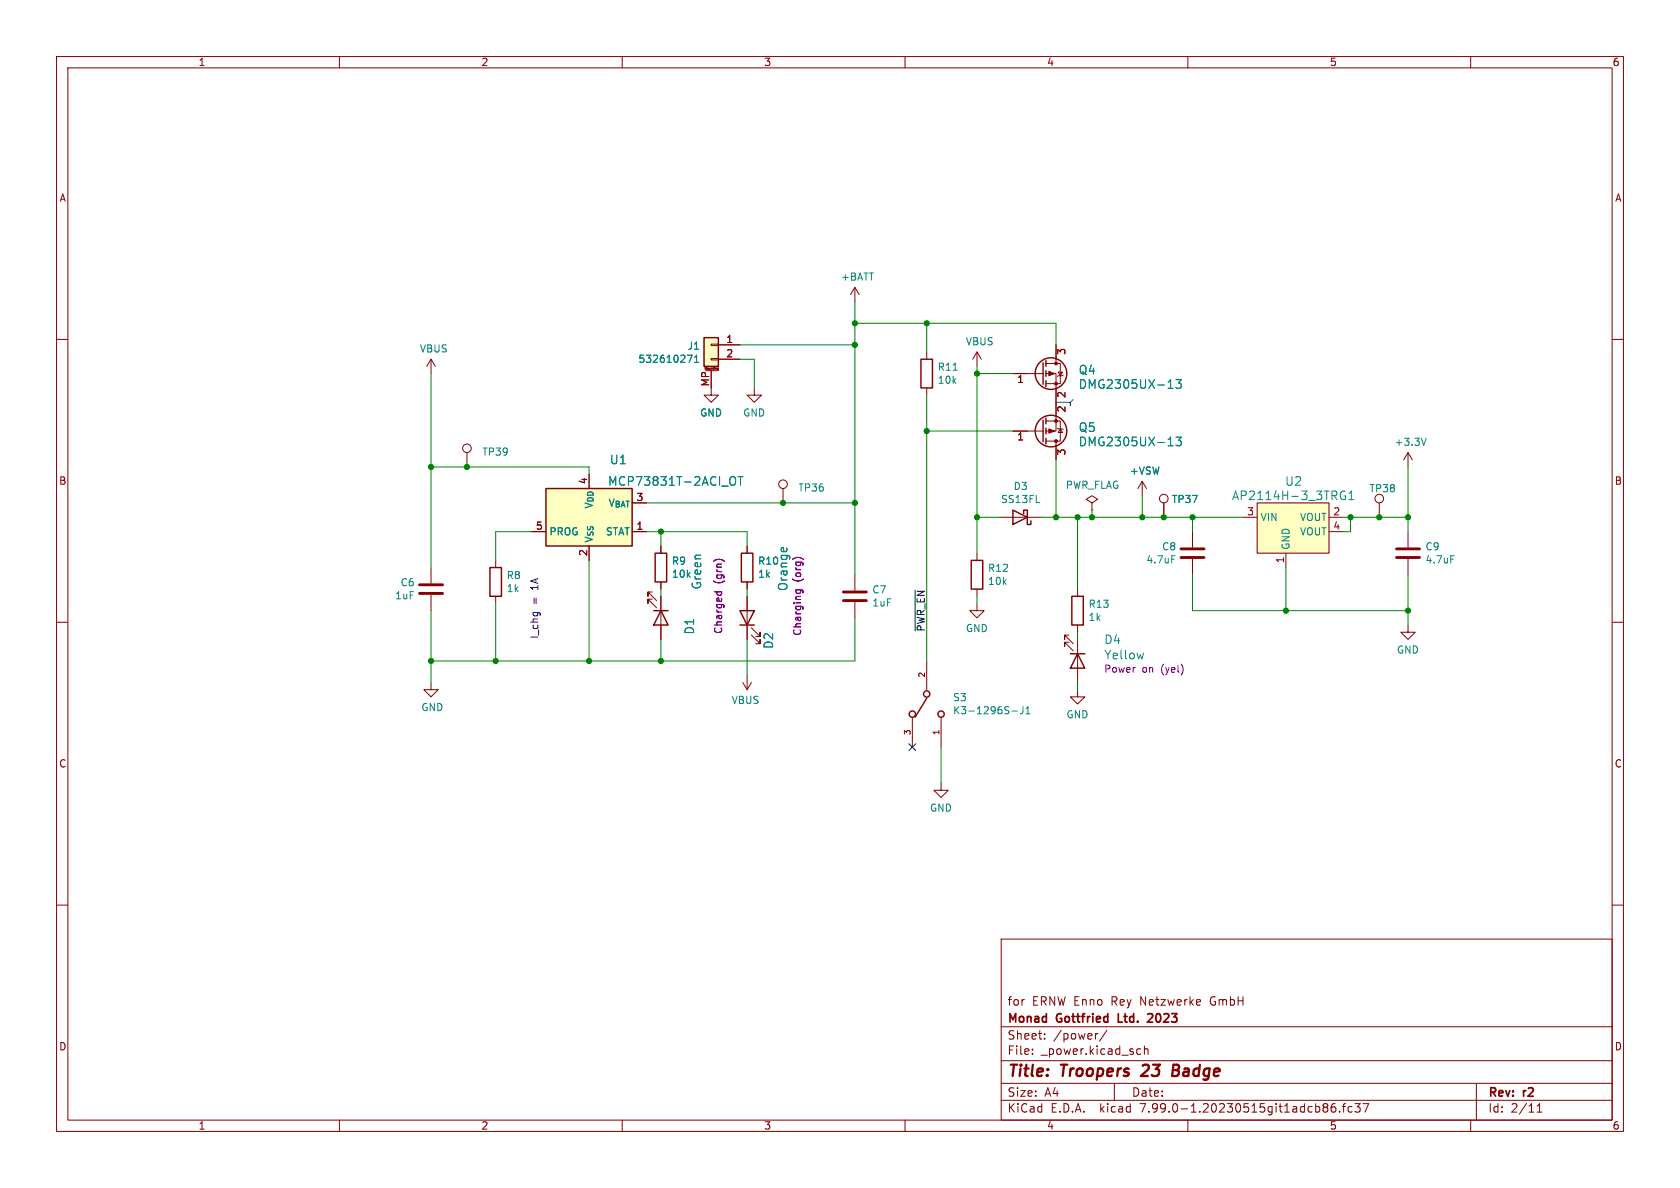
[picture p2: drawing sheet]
<svg xmlns="http://www.w3.org/2000/svg" width="297mm" height="210mm" viewBox="0 0 297 210" stroke-linecap="round" stroke-linejoin="round" font-family="sans-serif">
<g fill="none" stroke="#840000" stroke-width=".18">
<path d="M10 10h277v190h-277zM12 12h273v186h-273zM60 10v2M110 10v2M160 10v2M210 10v2M260 10v2M10 60h2M151.1 50.8v2.5M151.1 50.8l-.7 1.3M151.1 50.8l.8 1.3M285 60h2"/>
<path d="M76.2 63.5v2.5M76.2 63.5l-.8 1.3M76.2 63.5l.8 1.3M124.6 65.3v-.4l.2 .3 .1-.3v.4M124.7 65.5h2M125.7 63.4h1.3v.2h-1.3zM125.7 60.8h1.3v.3h-1.3zM125.7 65.5v4.4h-1.2l1.2 1.2 1.3-1.2h-1.3M126.1 64.9v.4M126.3 65h.1M126.6 65.1h.1M126.7 65.1h.1"/>
<path d="M126.7 65.1v.2M126.9 65.3h.1M127 61h3.8M127 63.5h3.8M127 65.1v.3h-.1M127 65.3h-.1M127 65.1h-.1v.2M133.3 68.6v1.3h-1.2l1.2 1.2 1.3-1.2h-1.3M163.8 62.2v1.3M163.8 68.6v1.3M172.7 62.2v2.6M172.7 62.2l-.7 1.3"/>
<path d="M172.7 62.2l.8 1.3M179.1 66h5.3M179.1 76.2h5.3M184.9 66h1.8v10.2h-1.8M184.9 64.3h2.6v3.5h-2.6M184.9 74.4h2.6v3.6h-2.6M186.7 61v3.3M186.7 78v3.3M186.9 75.7l.2 .1h.7l.2 .1M187.1 65.8h.7l-.3 .6zM187.5 75.8l.3 .7h-.7zM188 66.3l-.2 .1h-.7l-.2 .1"/>
<path d="M82.5 80v2.6M87.6 99.1v1.2M94 94h2.5M104.1 96.5v2.6M111.8 94h2.5M116.8 96.5v1.3M132.1 96.5v1.3M138.4 86.4v2.5M172.7 97.8v1.3M176.5 91.4h7.6M193 88.9l1.1-.6-1.1-.7-1 .7 1 .6v1.3M193 90.2h.1"/>
<path d="M201.9 85.1l-.7 1.3M201.9 85.1v2.5M201.9 85.1l.8 1.3M205.7 88.9v2.5M210.8 94v2.8M210.8 98.8v2.8M219.7 91.4h2.5M222.2 88.9h12.7v8.9h-12.7zM227.3 97.8v2.5M234.9 91.4h2.6M234.9 94h2.6M243.8 88.9v2.5"/>
<path d="M248.9 80v2.6M248.9 94v2.8M248.9 98.8v2.8M248.9 80l-.7 1.3M248.9 80l.8 1.3M10 110h2M76.2 100.3v2.8M76.2 105.2v2.8M87.6 105.4v1.3M115.3 104.6h-.7v.8v-.8l1.5 1.6M115.3 105.9h-.7v.8v-.8l1.5 1.5M116.8 102.9v1.2"/>
<path d="M116.8 105.4v7.6M132.1 102.9v1.2M132.1 105.4v7.6M132.1 119.4v2.5M132.8 112.3l1.6 1.5v-.8v.8h-.8M132.8 111l1.6 1.5v-.7v.7h-.8M151.1 101.6v2.8M151.1 106.4v2.8M163.8 116.8v5.1M172.7 106.7v1.3h-1.3l1.3 1.2 1.3-1.2h-1.3M172.7 104.1v1.3M189 112.3h-.8v.7v-.7l1.5 1.5"/>
<path d="M189 113.5h-.8v.8v-.8l1.5 1.6M190.5 104.1v1.3M190.5 110.5v1.3M190.5 113v7.7M248.9 110.5v1.3h-1.3l1.3 1.2 1.3-1.2h-1.3M285 110h2M76.2 120.7v1.2h1.3l-1.3 1.3-1.3-1.3h1.3M131.3 120.7l.8 1.2M132.8 120.7l-.7 1.2M161.3 127v5.1M166.4 138.4v1.3h-1.3l1.3 1.3 1.2-1.3h-1.2M166.4 127v5.1"/>
<path d="M190.5 121.9v1.3h-1.3l1.3 1.3 1.3-1.3h-1.3M10 160h2M285 160h2M177 166h108v32h-108zM212 176.7l.2 .4-.7 .1M212.2 177.6l-.2 .1M60 198v2M110 198v2M160 198v2M177 194.5h108M177 191.5h108M177 187.5h108"/>
<path d="M177 181.5h108M182.5 186.3v.1M182.5 185.5v.1M184.7 183.6v.1M184.7 182.8v.1M194.1 182.7l-.4 .1M195.7 182.1l-1.3 2M197 191.5v3M201.2 185.4l.5 .1M201.7 186.3l-.5 .1M202.3 185.5l.2-.1 .4 .1 .1 .9M202.3 184.9v1.5"/>
<path d="M210 198v2M234.5 195.1l.2 .3-.2 .3 .2 .2v.4l-.2 .3M236 195.1a.59 .59 0 0 0-.7 .6v.6l.2 .2 .4 .1 .2-.1 .1-.5-.2-.3h-.4l-.3 .3M236.8 196.5v.1M237.3 195.6h.6M237.9 195.1l-.4 .2v1.3M239 195.7l-.4-.1-.3 .3v.4l.2 .2h.5M239.5 195.1h1l-.5 .6 .4 .1v.7l-.2 .1h-.5l-.2-.1M241 195.1h1l-.7 1.5M260 198v2M261 191.5v6.5M271.7 196.6h.9"/>
<path d="M271.7 195.5l.5-.4v1.5"/>
<circle cx="82.5" cy="79.2" r=".76"/>
<circle cx="138.4" cy="85.6" r=".76"/>
<circle cx="205.7" cy="88.1" r=".76"/>
<circle cx="243.8" cy="88.1" r=".76"/>
</g>
<path d="M207.3 189.2h.7M208.1 188.2h-.6l-.3 2h.8" fill="none" stroke="#840000" stroke-width=".4"/>
<path d="M203.1 179.2l-.2 .1M203.7 179.8l-.9 .9h1" fill="none" stroke="#840000" stroke-width=".3"/>
<g fill="none" stroke="#840000" stroke-width=".25">
<path d="M124.5 59.7h2.5v5.1h-2.5zM162.8 63.5h2v5.1h-2zM184.4 64.1v3.8M184.4 74.3v3.8M184.9 63.8v1M184.9 65.5v1M184.9 67.3v1M184.9 73.9v1M184.9 75.7v1M184.9 77.5v1M96.5 86.4h15.3v10.1h-15.3zM115.8 97.8h2.1v5.1h-2.1z"/>
<path d="M131.1 97.8h2v5.1h-2zM171.7 99.1h2v5h-2zM179.1 90.2l2.5 1.2-2.5 1.3zM181 90.8v-.6h.6v2.5h.6v-.6M86.6 100.3h2v5.1h-2zM115.6 108h2.5M116.8 108l1.3 2.5h-2.5zM130.8 108h2.5l-1.2 2.5zM130.8 110.5h2.5M189.2 115.6h2.6M189.5 105.4h2v5.1h-2zM190.5 115.6l1.3 2.5h-2.6z"/>
<path d="M163.8 123.4l-2 3.3"/>
<circle cx="185.8" cy="66" r="2.79"/>
<circle cx="185.8" cy="76.2" r="2.79"/>
<circle cx="161.3" cy="126.2" r=".56"/>
<circle cx="163.8" cy="122.7" r=".56"/>
<circle cx="166.4" cy="126.2" r=".56"/>
</g>
<g fill="none" stroke="#008484" stroke-width=".18">
<path d="M121.5 62.8h.9l-.6 1.3M122.8 64.1h.7M122.8 63.1l.3-.3v1.3M168.5 65.5h.7M206.5 68.6h.9M206.5 78.8h.9M206.8 67.3l.1-.2v1.5M206.8 77.5l.1-.2v1.5M207.9 67.1h.9l-.5 .6 .5 .1v.7l-.3 .1h-.4l-.2-.1M207.9 77.3h.9l-.5 .6 .5 .1v.7l-.3 .1h-.4l-.2-.1M251.3 77.5l.4 1.2 .4-1.2M129.4 84.3a.51 .51 0 0 1 .6 .5v.5a.51 .51 0 0 1-.6 .5"/>
<path d="M130.5 84.3h.8M130.9 84.3v1.5M138.1 97l.4-.2 .1 .7M139.1 96.9v.1M183.2 88.8h.6M207.1 98.2h.6M236.9 87.7a.57 .57 0 0 0 .3 .6 .57 .57 0 0 0 .7-.1v-.5h-.3M237.8 86.9a.59 .59 0 0 0-.6 0 .59 .59 0 0 0-.3 .6M238.5 88.3h.8M238.5 87.2l.4-.4v1.5M256.5 98.2h.6M202.2 115.5l-.3 1"/>
<path d="M178.9 125.7h1M180.8 124.9v.9a.41 .41 0 0 1-.4 .4M181.4 126.2h.7M181.4 125.3l.3-.4v1.3"/>
</g>
<path d="M126.2 99.2a1.49 1.49 0 0 1 1.8 0M140.5 98.7l.7-.2 .8 .3M126.3 104.6h1.3M126.8 104.6l-.1 .4M127.5 104.6l.1 .4M140.7 104.3h1l.3 .2-.1 .3M140.8 104.3l-.1 .3 .2 .3M141.5 104.3v.3l-.2 .3M200.6 118h.1M209 117.8l.2 .4-.2 .8" fill="none" stroke="#840084" stroke-width=".18"/>
<g fill="#ffffc2" stroke="#ffffc2" stroke-width=".18">
<path d="M222.2 88.9h12.7v8.9h-12.7z"/>
<path d="M96.5 86.4h15.3v10.1h-15.3z"/>
<path d="M124.5 59.7h2.5v5.1h-2.5z"/>
</g>
<path d="M208.8 98.6h4.1M208.8 97h4.1M246.9 98.6h4.1M246.9 97h4.1M74.2 104.9h4M74.2 103.4h4M149.1 106.2h4.1M149.1 104.6h4.1" fill="none" stroke="#840000" stroke-width=".51"/>
<g fill="#840000" stroke="#840000" stroke-width=".18">
<path d="M185.4 65.7l1 .3-1 .4z"/>
<path d="M185.4 75.8l1 .4-1 .4z"/>
<circle cx="186.7" cy="67.8" r=".25"/>
<circle cx="186.7" cy="64.3" r=".25"/>
<circle cx="186.7" cy="74.4" r=".25"/>
<circle cx="186.7" cy="78" r=".25"/>
</g>
<path d="M189.7 70.6l-.5 .5v.5v-.5h-2.5" fill="none" stroke="#484848" stroke-width=".18"/>
<path d="M161.8 104.3v7.2" fill="none" stroke="#000" stroke-width=".18"/>
<g fill="none" stroke="#008400" stroke-width=".18">
<path d="M151.1 53.3v48.3M151.1 57.2h35.6v3.8M163.8 57.2v5M76.2 66v34.3M130.8 63.5h2.5v5.1M130.8 61h20.3M163.8 69.9v46.9M163.8 76.2h15.3M172.7 66h6.4M172.7 64.8v33M76.2 82.6h27.9v1.2M94 94h-6.4v5.1"/>
<path d="M104.1 99.1v17.7M114.3 94h17.8v2.5M114.3 88.9h36.8M116.8 94v2.5M172.7 91.4h3.8M184.1 91.4h35.6M186.7 81.3v10.1M190.5 91.4v12.7M193 90.2v1.2M201.9 87.6v3.8M210.8 91.4v2.6M237.5 91.4h11.4"/>
<path d="M238.8 91.4v2.6h-1.3M248.9 82.6v11.4M76.2 108v12.7M87.6 106.7v10.1M116.8 104.1v1.3M116.8 113v3.8M132.1 104.1v1.3M132.1 113v6.4M151.1 109.2v7.6h-74.9M172.7 105.4v1.3M190.5 111.8v1.2M210.8 101.6v6.4h38.1"/>
<path d="M227.3 100.3v7.7M248.9 101.6v8.9M166.4 132.1v6.3M190.5 120.7v1.2"/>
</g>
<path d="M160.7 131.5l1.2 1.2M161.9 131.5l-1.2 1.2" fill="none" stroke="#000084" stroke-width=".18"/>
<g fill="#008400" stroke="#008400" stroke-width=".18">
<circle cx="248.9" cy="108" r=".46"/>
<circle cx="227.3" cy="108" r=".46"/>
<circle cx="193" cy="91.4" r=".46"/>
<circle cx="190.5" cy="91.4" r=".46"/>
<circle cx="248.9" cy="91.4" r=".46"/>
<circle cx="201.9" cy="91.4" r=".46"/>
<circle cx="243.8" cy="91.4" r=".46"/>
<circle cx="238.8" cy="91.4" r=".46"/>
<circle cx="210.8" cy="91.4" r=".46"/>
<circle cx="205.7" cy="91.4" r=".46"/>
<circle cx="87.6" cy="116.8" r=".46"/>
<circle cx="76.2" cy="116.8" r=".46"/>
<circle cx="82.5" cy="82.6" r=".46"/>
<circle cx="76.2" cy="82.6" r=".46"/>
<circle cx="104.1" cy="116.8" r=".46"/>
<circle cx="172.7" cy="91.4" r=".46"/>
<circle cx="163.8" cy="76.2" r=".46"/>
<circle cx="172.7" cy="66" r=".46"/>
<circle cx="186.7" cy="91.4" r=".46"/>
<circle cx="163.8" cy="57.2" r=".46"/>
<circle cx="151.1" cy="88.9" r=".46"/>
<circle cx="116.8" cy="116.8" r=".46"/>
<circle cx="138.4" cy="88.9" r=".46"/>
<circle cx="116.8" cy="94" r=".46"/>
<circle cx="151.1" cy="57.2" r=".46"/>
<circle cx="151.1" cy="61" r=".46"/>
</g>
<g font-size="2.8" fill="#840000">
<text x="178" y="190.8">Title:</text>
<text x="187.5" y="190.8">Troopers</text>
<text x="202.3" y="190.8">23</text>
<text x="208.3" y="190.8">Badge</text>
</g>
<g font-size="2.1" fill="#008484">
<text x="190.5" y="66.4">Q4</text>
<text x="190.5" y="68.9">DMG2305UX-13</text>
<text x="190.5" y="76.5">Q5</text>
<text x="107.7" y="82.2">U1</text>
<text x="190.5" y="79.1">DMG2305UX-13</text>
<text x="107.3" y="86">MCP73831T-2ACI_OT</text>
<text x="217.6" y="88.6">AP2114H-3_3TRG1</text>
<text x="227" y="86">U2</text>
<text x="124.1" y="104.4" transform="rotate(-90 124.1 104.4)">Green</text>
<text x="122.9" y="112.3" transform="rotate(-90 122.9 112.3)">D1</text>
<text x="136.8" y="114.9" transform="rotate(-90 136.8 114.9)">D2</text>
<text x="195.1" y="114">D4</text>
<text x="195.1" y="116.7">Yellow</text>
</g>
<text font-size="2.1" fill="#840084" x="139.4" y="104.6" transform="rotate(-90 139.4 104.6)">Orange</text>
<g font-size="2.1" fill="#840000">
<text x="178" y="177.9">for</text>
<text x="182.4" y="177.9">ERNW Enno</text>
<text x="196.4" y="177.9">Rey Netzwerke</text>
<text x="214" y="177.9">GmbH</text>
<text x="178" y="183.9">Sheet:</text>
<text x="178" y="181.1">Monad</text>
<text x="186.2" y="183.9">/power/</text>
<text x="186.7" y="181.1">Gottfried</text>
<text x="198" y="181.1">Ltd.</text>
<text x="203.8" y="181.1">2023</text>
<text x="178" y="186.6">File:</text>
<text x="184" y="186.6">_power.kicad_sch</text>
<text x="178" y="196.8">KiCad</text>
<text x="178" y="194">Size:</text>
<text x="184.6" y="194">A4</text>
<text x="185.7" y="196.8">E.D.A.</text>
<text x="194.4" y="196.8">kicad</text>
<text x="200" y="194">Date:</text>
<text x="201.5" y="196.8">7.99.0-1.20230515git1adcb86.fc37</text>
<text x="263" y="194.2">Rev:</text>
<text x="263" y="196.8">Id:</text>
<text x="267" y="196.8">2/11</text>
<text x="269.2" y="194.2">r2</text>
</g>
<g font-size="1.8" fill="#840000">
<text x="35" y="11.8">1</text>
<text x="85" y="11.8">2</text>
<text x="135" y="11.8">3</text>
<text x="185" y="11.8">4</text>
<text x="235" y="11.8">5</text>
<text x="285" y="11.8">6</text>
<text x="10.4" y="35.8">A</text>
<text x="285.4" y="35.8">A</text>
<text x="128.2" y="60.7">1</text>
<text x="128.2" y="63.2">2</text>
<text x="188.6" y="62.9" transform="rotate(-90 188.6 62.9)">3</text>
<text x="125.5" y="68.5" transform="rotate(-90 125.5 68.5)">MP</text>
<text x="179.7" y="67.9">1</text>
<text x="188.6" y="70.5" transform="rotate(-90 188.6 70.5)">2</text>
<text x="188.6" y="73.1" transform="rotate(-90 188.6 73.1)">2</text>
<text x="179.7" y="78.1">1</text>
<text x="188.6" y="80.7" transform="rotate(-90 188.6 80.7)">3</text>
<text x="10.3" y="85.8">B</text>
<text x="103.9" y="85.8" transform="rotate(-90 103.9 85.8)">4</text>
<text x="112.4" y="88.6">3</text>
<text x="285.3" y="85.8">B</text>
<text x="94.6" y="93.7">5</text>
<text x="112.4" y="93.7">1</text>
<text x="220.3" y="91.2">3</text>
<text x="235.6" y="91.2">2</text>
<text x="235.6" y="93.7">4</text>
<text x="103.9" y="98.5" transform="rotate(-90 103.9 98.5)">2</text>
<text x="227.1" y="99.7" transform="rotate(-90 227.1 99.7)">1</text>
<text x="10.3" y="135.8">C</text>
<text x="285.3" y="135.8">C</text>
<text x="10.3" y="185.8">D</text>
<text x="285.3" y="185.8">D</text>
<text x="35" y="199.8">1</text>
<text x="85" y="199.8">2</text>
<text x="135" y="199.8">3</text>
<text x="185" y="199.8">4</text>
<text x="235" y="199.8">5</text>
<text x="285" y="199.8">6</text>
</g>
<g font-size="1.8" fill="#008484">
<text x="148.5" y="49.8">+BATT</text>
<text x="74.1" y="62.5">VBUS</text>
<text x="112.7" y="64.3">532610271</text>
<text x="121.4" y="62">J1</text>
<text x="165.6" y="65.7">R11</text>
<text x="170.6" y="61.2">VBUS</text>
<text x="165.6" y="68">10k</text>
<text x="123.6" y="73.8">GND</text>
<text x="131.2" y="73.8">GND</text>
<text x="85.1" y="80.7">TP39</text>
<text x="246.4" y="79">+3.3V</text>
<text x="107.3" y="89.7">V_{BAT}</text>
<text x="141" y="87.1">TP36</text>
<text x="176.8" y="89.1">SS13FL</text>
<text x="179" y="86.8">D3</text>
<text x="188.3" y="86.6">PWR_FLAG</text>
<text x="199.6" y="84.1">+VSW</text>
<text x="207" y="89.1">TP37</text>
<text x="241.9" y="87.2">TP38</text>
<text x="97" y="94.8">PROG</text>
<text x="106.9" y="94.8">STAT</text>
<text x="222.8" y="92.3">VIN</text>
<text x="229.6" y="92.3">VOUT</text>
<text x="229.6" y="94.8">VOUT</text>
<text x="105" y="96" transform="rotate(-90 105 96)">V_{SS}V_{DD}</text>
<text x="118.6" y="100">R9</text>
<text x="133.9" y="100">R10</text>
<text x="174.5" y="101.3">R12</text>
<text x="202.5" y="99.8">4.7uF</text>
<text x="205.3" y="97.4">C8</text>
<text x="228.2" y="97.3" transform="rotate(-90 228.2 97.3)">GND</text>
<text x="251.8" y="97.4">C9</text>
<text x="251.8" y="99.8">4.7uF</text>
<text x="69.7" y="106.1">1uF</text>
<text x="70.7" y="103.8">C6</text>
<text x="89.4" y="102.5">R8</text>
<text x="89.4" y="104.8">1k</text>
<text x="118.6" y="102.3">10k</text>
<text x="133.9" y="102.3">1k</text>
<text x="154.1" y="105.1">C7</text>
<text x="154.1" y="107.4">1uF</text>
<text x="174.5" y="103.6">10k</text>
<text x="192.3" y="107.6">R13</text>
<text x="170.6" y="111.9">GND</text>
<text x="192.3" y="109.9">1k</text>
<text x="246.8" y="115.7">GND</text>
<text x="74.3" y="125.9">GND</text>
<text x="129.2" y="124.6">VBUS</text>
<text x="168.3" y="124.1">S3</text>
<text x="168.3" y="126.4">K3-1296S-J1</text>
<text x="188.4" y="127.1">GND</text>
<text x="164.2" y="143.6">GND</text>
</g>
<g font-size="1.8" fill="#0000c2">
<text x="95.2" y="107" transform="rotate(-90 95.2 107)">=</text>
<text x="95.2" y="104.3" transform="rotate(-90 95.2 104.3)">1A</text>
<text x="95.2" y="113" transform="rotate(-90 95.2 113)">I_chg</text>
</g>
<g font-size="1.8" fill="#840084">
<text x="127.8" y="103.4" transform="rotate(-90 127.8 103.4)">(grn)</text>
<text x="141.8" y="103" transform="rotate(-90 141.8 103)">(org)</text>
<text x="127.8" y="112.2" transform="rotate(-90 127.8 112.2)">Charged</text>
<text x="141.8" y="112.5" transform="rotate(-90 141.8 112.5)">Charging</text>
<text x="195" y="119.1">Power</text>
<text x="201.7" y="119.1">on</text>
<text x="205.1" y="119.1">(yel)</text>
</g>
<text font-size="1.8" x="163.6" y="111.8" transform="rotate(-90 163.6 111.8)">~{PWR_EN}</text>
<g font-size="1.4" fill="#840000">
<text x="163.6" y="120" transform="rotate(-90 163.6 120)">2</text>
<text x="161" y="130.1" transform="rotate(-90 161 130.1)">3</text>
<text x="166.1" y="130.1" transform="rotate(-90 166.1 130.1)">1</text>
</g>
<text font-size=".5" fill="#840000" x="124.3" y="65.5">Mounting</text>
</svg>
